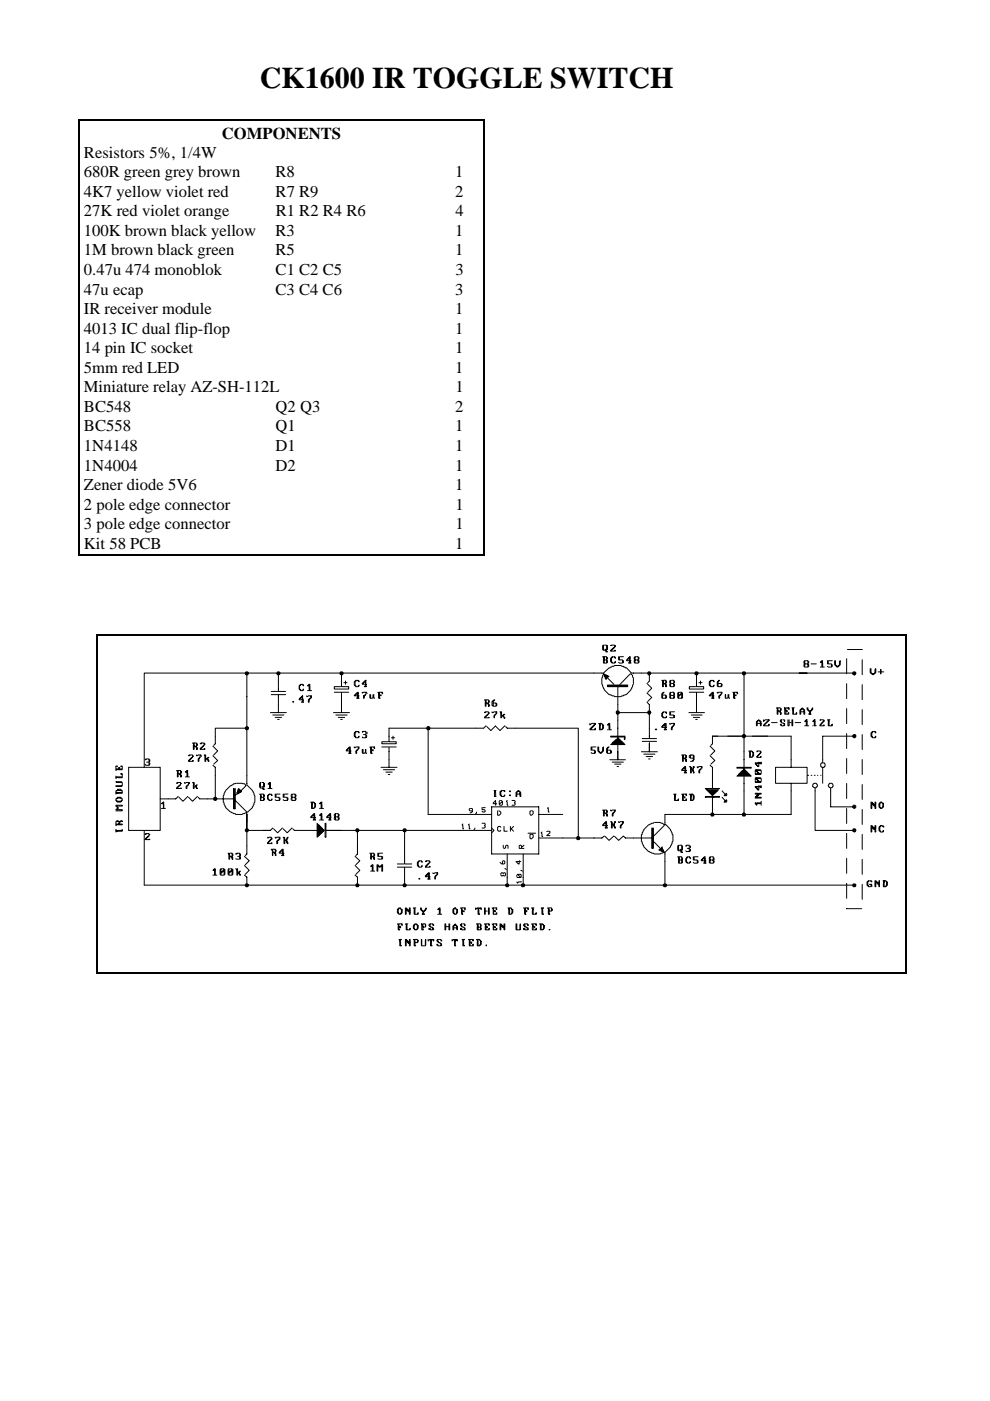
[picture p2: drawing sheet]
<svg xmlns="http://www.w3.org/2000/svg" width="210mm" height="297mm" viewBox="0 0 210 297" stroke-linecap="round" stroke-linejoin="round" font-family="sans-serif">
<g fill="#000">
<path d="M16.7 25.4h.2v.3h-.2z" fill-rule="evenodd"/>
<path d="M16.7 25.4h.2v.3h-.2z" fill-rule="evenodd"/>
<path d="M102.5 25.4h.2v.3h-.2z" fill-rule="evenodd"/>
<path d="M102.5 25.4h.2v.3h-.2z" fill-rule="evenodd"/>
<path d="M16.7 117.6h.2v.2h-.2z" fill-rule="evenodd"/>
<path d="M16.7 117.6h.2v.2h-.2z" fill-rule="evenodd"/>
<path d="M102.5 117.6h.2v.2h-.2z" fill-rule="evenodd"/>
<path d="M102.5 117.6h.2v.2h-.2z" fill-rule="evenodd"/>
<path d="M20.3 134.4h.3v.3h-.3z" fill-rule="evenodd"/>
<path d="M20.3 134.4h.3v.3h-.3z" fill-rule="evenodd"/>
<path d="M192 134.4h.3v.3h-.3z" fill-rule="evenodd"/>
<path d="M192 134.4h.3v.3h-.3z" fill-rule="evenodd"/>
<path d="M20.3 206.2h.3v.3h-.3z" fill-rule="evenodd"/>
<path d="M20.3 206.2h.3v.3h-.3z" fill-rule="evenodd"/>
<path d="M192 206.2h.3v.3h-.3z" fill-rule="evenodd"/>
<path d="M192 206.2h.3v.3h-.3z" fill-rule="evenodd"/>
</g>
<path d="M16.8 25.7v91.9M16.9 25.5h85.6M102.6 25.7v91.9M16.9 117.7h85.6M20.5 134.7v71.5M20.6 134.5h171.4M192.2 134.7v71.5M20.6 206.3h171.4" fill="none" stroke="#000" stroke-width=".25"/>
<g fill="none" stroke="#000" stroke-width=".21">
<path d="M127.8 139.2l.3 .4-.2 .1v.9h.7l.2-.2v-.3l-.2 .3M127.9 136.8l-.1 .1v.8l.1 .2h.7l-.1 .3h.3l-.2-.2M127.9 139.2l.2 .2-.2 .2 .4 .3-.2 .2v.3M128.1 136.8l-.2 .1v.8M128.1 139.2h.5v.9l-.1-.2M128.3 136.8h.3v.9h.2v-.8M128.3 137.6l.2 .1M128.8 139.4v.3M129.6 136.8l-.1 .1 .8-.1v.5l-.8 .7h1v-.1h-.2M129.8 139.2l-.3 .4v.7l.3 .3h.5l.2-.3-.2 .1M130 139.2l-.4 .4v.7l.2 .1M130.1 139.2l.4 .4-.2-.4"/>
<path d="M130.1 137.3l-.6 .6M130.5 136.9v.2M131.2 139.2v.7h.8v.7l.2-.2v-.3M131.3 139.2v.5M131.5 139.2h.7M133.5 139.2l-.6 .7v.2h.9l-.5 .5h.5l-.3-.3M133.6 139.4l-.2 .2v.3h.2v-.3M133.6 139.2l-.6 .7M134.6 139.2l-.1 .2v.3l.1 .2-.1 .2v.3l.1 .2h.7l.2-.2v-.3l-.2 .3M134.8 139.2l-.2 .2v.3l.2 .2-.2 .2v.3M135 139.2h.3v.9l-.3-.2M135.5 139.4v.3"/>
<path d="M40.8 157.5l.4 .4-.2 .1v.9h.2v-.9l.6 .7-.1 .2h.1l-.1-.2 .1-.2-.3-.3 .3-.2v-.3l-.1 .3M41 157.5l.2 .2-.2 .2M41.2 157.5h.5v.2M42.7 157.5l-.3 .2 .9-.2v.5l-.9 .9h1v-.2h-.1M43.2 158l-.8 .7M43.4 157.7v.2M45.1 158.2l1.1 1-.9 .9M52 154.3l.4-.2 .3 .1v.4a.38 .38 0 0 1-.5 .1 .38 .38 0 0 1-.2-.4zM52.2 154.3l.2-.1v.4h-.1zM52.2 142.6h.2l.1 .2-.3 .1zM52.2 142.5h.3l.2 .4a.41 .41 0 0 1-.7 0zM52.3 142.7v23.7l1.2 1.2 .4 .6v.3l.1 .2v1.4l-.5 1.1-1.2 1-2.8-2.8v2.1h.4v-1.6l-.3 .2v1.3"/>
<path d="M52.3 154.4h-6.7v3.3l-.3 .3M57.3 151.1h3.4M57.5 146.6h1.4M57.5 147.3h3.1M57.8 151.6h2.4M58.3 152.1h1.4M58.9 142.6h.3v.3h-.3zM58.9 142.5h.3l.2 .4a.41 .41 0 0 1-.7 0zM58.9 152.5h.3M59 142.7v3.9h1.6M59 147.4v3.7M62.1 148.7v.2h.1v-.2"/>
<path d="M63.8 145.1l-.4 .3v.7l.4 .3h.4l.2-.3-.2 .2M63.9 145.1l-.4 .3v.7l.3 .2M64 145.1l.4 .3-.2-.3M64.1 147.5l-.7 .7v.2h1l-.5 .5h.5l-.3-.4M64.2 147.7l-.2 .5h.2v-.2M64.2 147.5l-.7 .7M65 147.5v.2l.4-.2h.7l-.2 .2v.3l-.5 .5v.4h.1v-.4l-.1-.1 .3-.4M65.2 146.4h.2M65.5 145.1l-.3 .3h.5l-.2 .2v.8h.6M65.7 145.1l-.2 .1h.2M65.7 145.6v.7M66.1 147.7v.3"/>
<path d="M70.7 151.1h3.4M70.9 146.8h3M71.2 151.6h2.4M71.7 152.1h1.4M72.2 142.6h.4v.3h-.4zM72.2 142.5h.4l.1 .4a.41 .41 0 0 1-.6 0zM72.2 152.5h.4M72.4 142.7v2.9h1.5v.5h-3v-.5h1.3M72.4 146.9v4.2M72.9 144.7h.2M73.3 144.4v.7M73.4 144.7h.2"/>
<path d="M74.1 158.4l-.7 .6v.2h1l-.5 .5h.5l-.3-.3M74.3 158.5l-.2 .2v.3h.2v-.3M74.3 158.4l-.7 .6M75.1 158.4v.1l.4-.1h.6l-.1 .1v.4l-.5 .5v.3h.1v-.3l-.1-.2 .3-.3M75.5 155.1l-.4 .3v.7l.4 .3h.5l.1-.3-.1 .2M75.5 144.2l-.4 .4v.6l.4 .4h.5l.1-.4-.1 .2M75.6 155.1l-.3 .3v.7l.2 .2M75.6 144.2l-.3 .4v.6l.2 .2M75.8 155.1l.3 .3-.1-.3M75.8 144.2l.3 .4-.1-.4M75.8 146.8l-.7 .6 1 .1-.5 .5h.5l-.3-.3M76 146.9l-.2 .1v.4h.2v-.4"/>
<path d="M76 146.8l-.7 .6M76.1 158.5v.2M76.8 156.3l.1 .1h.6M76.8 158.9l.1 .8h.3l.4-.3v.3h.1M76.8 146.8v.1l.3-.1h.6l-.1 .1v.4l-.5 .4v.3h.1v-.3l-.1-.2 .4-.2M76.9 155.1l-.1 .1 .3-.1h.5v1.3l.1-.1v-.4M77 158.9v.7M77.1 155.7h.4M77.5 158.9v.5l.1-.5M77.5 144.2l-.7 .7v.2h.9l-.5 .5h.5l-.2-.4M77.6 144.4l-.1 .5 .1-.3M77.7 144.2l-.7 .7"/>
<path d="M77.8 146.9v.1M77.8 155.2v.4M78.4 158.4l.4 .3-.2 .2v.8h.3l-.1-.1v-.7l.3 .3v-.3M78.4 147.3v.7h.5l.4-.3v.3h.1M78.6 158.4l.2 .1-.2 .2M78.6 147.3v.7M78.8 158.4h.6l-.1 .1 .1 .2v-.2M79.1 147.3v.4l.2-.4M80.1 146.8l.3 .3-.1 .2v.7h.3h-.2v-.7l.4 .2v-.2M80.3 146.8l.1 .1-.1 .2M80.4 146.8h.7l-.1 .1 .1 .2v-.2M81 158.4h3"/>
<path d="M82.5 158.5v4.2M83 156.4h.2M83.3 156.1v.7M83.5 156.4h.2M90.7 154.2l.2 .1v.3h-.2zM90.8 154.4v18.3h13.4M102.7 148.4l.4 .3-.2 .2v.8h.2v-.8l.6 .7-.1 .1h.1l-.1-.1 .1-.2-.3-.3 .3-.2v-.4l-.1 .4M102.9 148.4l.2 .1-.2 .2M102.9 150.9l-.2 .2 .9-.2v.5l-.9 .8h1l-.1-.1M103.1 148.4h.5v.1M103.1 153.9l-.6 .5h-20v2.9h1.5v.4h-3v-.4h1.3M103.4 151.4l-.7 .7"/>
<path d="M103.7 151.1v.2M104.3 150.9v.2l1-.2-.1 .2v.3l-.5 .4v.4v-.5l.4-.3M104.7 148.4l-.4 .3v.9l.3 .1h.6l.1-.1v-.4l-.1 .4M104.7 149.1h.5v.1M104.9 148.4l-.3 .3v.9M105.1 153.9l-1 1-.9-.8M105.3 151.1v.2M106 150.9l.4 .4-.2 .1v.8h.2v-.8l-.2-.1 .2-.4h-.2M106.9 151.4l-.4 .4 .5 .5v-.2l-.1 .2M107 153.9l-1 1-.8-.8M107 151.4l-.3 .4 .2 .1M107.2 154.1l.3 .3h15.1v23.3h3.4"/>
<path d="M125.1 153.4v.3l.4-.3h.8l-1.2 1.2v.1h1.2v-.3l-.2 .2M125.3 158.4v.6h.8v.7l.2-.1v-.4M125.3 159.6l.2 .1h.5M125.5 158.4v.5M125.7 158.4h.6M126.3 153.5l-1 1.1M126.8 158.4v.8l.6 .5 .5-.5v-.8l-.1 .1v.7l-.4 .4-.5-.4v-.8M126.9 153.4l.4 .3-.2 .2v.8h.5l.3-.3v-.7l-.3 .9M127.1 153.4l.2 .1-.2 .2 .2 .2v.7M127.3 153.4h.3l.2 .3v-.2M127.9 142.7l1.2-1.1 1.2-.5h1.4l.1 .2h.4l.1 .1 .6 .2 .9 1.1h47.4M128.1 143.2l.4 .7 .5-.3-.5-.6h-.4l2 2.1"/>
<path d="M128.8 154.7h.2M129 158.4l-.4 .3v.9l.2 .1h.7l.1-.1v-.4l-.1 .4M129 159h.5v.2M129.1 143.4l-.3-.2-.3 .4 .1 .3-.1 .2M129.1 153.4l-.3 .3h.5l-.2 .2v.8h.5M129.1 158.4l-.3 .3v.9M129.3 153.4l-.2 .1h.2M129.3 153.9v.7M129.5 156.1h1l.2 .2h-1.2M130.5 157.3h.3l-.1-.2h.1l.4 .3h-1.1l.7-.6 .7 .6-.8-.6-.9 .7h2l-1-.9h.2l1.2 1.1h-2.6M130.7 150.7l.5 .1a.38 .38 0 0 1 0 .5 .38 .38 0 0 1-.5 0zM130.8 150.9l.4 .1-.2 .3-.2-.1z"/>
<path d="M131 147.7v8.2M131 158v3.1M131 156.3h1.2M131 151.1h6.7M131.2 140.4l.1 .2h.5M132.3 156.8h.2l-.2-.2h.2l-.2-.2 .2-.1v.1l-.2-.1 .2-.2h-1.8l1.8 1.8h-3M133.1 145.6h-1.9l-.2 .2v1.7M133.1 145.2h-1.6l-.2 .2h1.8M134.3 145.1l-.5 1.2-1 1-1.1 .4h-1.4l-1.2-.4-1-1-.5-1.2v-1.4l.2-.1v-.4l.3-.3-.3-.2h-97.2v20M134.3 144.9v-1.2l-.2-.1v-.4l-.5-.3-2.6 2.7h-2.2v-.4h2.4l-.2 .2h-2M136 159.4h3.4M136.2 156.6h1.3"/>
<path d="M136.2 157.2h3M136.5 159.9h2.4M137.2 148.9l.5 .5v7.2h1.5M137.2 146.9l1 1-.9 .8M137.2 144.9l1 1-.9 .9M137.4 150.7h.5v.2l.1 .2-.2 .3a.4 .4 0 0 1-.4-.2 .4 .4 0 0 1 0-.5zM137.4 142.5h.5v.2a.34 .34 0 0 1-.1 .3 .34 .34 0 0 1-.4 0zM137.5 150.9l.4 .2-.3 .2zM137.5 142.6h.3l.1 .2-.4 .1zM137.7 142.7v1.7l-.4 .3M137.7 157.4v2M139 154.6v.1h.2v-.1"/>
<path d="M140.3 144.2l.3 .4-.1 .1v.9h.1v-.9l.7 .7-.1 .2h.1l-.1-.2 .1-.2-.3-.3 .3-.2v-.3l-.1 .3M140.5 144.2l.2 .2-.2 .2M140.6 150.9l-.3 .4v.5l.3 .4 .7-.1v-.3l-.1 .3M140.6 144.2h.6v.2M140.6 146.8l-.3 .3v.9h.9h.1v-.5l-.1 .5M140.6 147.4h.6v.1M140.8 150.9l-.3 .4v.5l.2 .3M140.8 146.8l-.3 .3v.9M141 150.9l.3 .4-.1-.4M141 153.4l-.7 .7v.1h1l-.5 .5h.5l-.3-.3M141.2 153.5l-.2 .2v.4h.2v-.4M141.2 153.4l-.7 .7"/>
<path d="M142 150.9v.7h.8v.6l.2-.1v-.4M142 152.1l.7 .1M142 153.4v.1l.3-.1h.7l-.2 .1v.4l-.5 .5v.3h.2v-.3l-.2-.2 .4-.3M142.2 144.2l-.2 .2v.3l.2 .2-.2 .2v.3l.2 .2h.6l.2-.2v-.3l-.2 .3M142.2 146.8l-.2 .1v.4l.2 .1-.2 .1v.5h.8h.2v-.5l-.2 .5M142.2 150.9v.5M142.3 144.2l-.1 .2v.3l.1 .2-.1 .2v.3M142.3 146.8l-.1 .1v.4l.1 .1-.1 .1v.5M142.3 150.9h.7M142.5 144.2h.3v.9l-.3-.2M142.5 146.8h.3v.7l-.3-.1M143 144.4v.3"/>
<path d="M143 146.9v.4M143 153.5v.2M143.9 146.8l-.2 .1v1.1h1v-1.1l-.8 .8v.3M144 146.8l-.1 .1v.6l.6-.6v-.1h-.3M144.5 147.3v.7M146.1 151.1h3.3M146.1 146.8h3.1M146.6 151.6h2.3M147 152.1h1.4M147.5 142.6h.3v.3h-.3zM147.5 142.5h.3l.2 .1v.3l-.2 .2-.2-.1a.31 .31 0 0 1-.3-.2 .31 .31 0 0 1 .2-.3zM147.5 152.5h.3"/>
<path d="M147.7 142.7v2.9h1.5v.5h-3.1v-.5h1.4M147.7 146.9v4.2M148.2 144.7h.2M148.5 144.4v.7M148.7 144.7h.2M150.6 158.2l1 1-.9 .9M150.7 144.2l-.3 .4v.6l.3 .4h.5l.2-.4-.2 .2M150.7 158l.4-.3v-1.6h16.6v6.6M150.9 144.2l-.3 .4v.6l.1 .2M151.1 144.2l.3 .4-.2-.4M151.1 146.8l-.7 .6 1 .1-.5 .5h.5l-.3-.3M151.2 146.9l-.1 .1v.4h.1v-.4"/>
<path d="M151.2 146.8l-.6 .6M152.1 146.8v.1l.3-.1h.7l-.2 .1v.4l-.5 .4v.3h.2v-.3l-.2-.2 .4-.2M152.4 144.2l-.3 .4v.8l.1 .2h.7l.2-.2v-.3l-.2 .3M152.4 144.9h.5v.2M152.6 144.2l-.4 .4v.8M153.1 146.9v.1M153.8 147.3l.1 .7h.3l.3-.3v.3h.2M153.9 147.3v.7M154.4 147.3v.4l.1-.4M155.4 146.8l.3 .3-.2 .2v.7h.4h-.2v-.7l.4 .2v-.2M155.5 146.8l.2 .1-.2 .2M155.7 146.8h.7l-.2 .1 .2 .2v-.2"/>
<path d="M157.4 155.9l.4-.2 .3 .5-.3 .2h-.2l-.2-.1zM157.5 142.5h.4a.37 .37 0 0 1 .1 .5 .37 .37 0 0 1-.6 0 .37 .37 0 0 1 .1-.5zM157.6 156l.2-.1 .1 .2-.2 .2zM157.6 142.6h.2l.1 .2-.3 .1zM157.7 142.7v19.8M158.8 159.2l.3 .4-.2 .1v.9h.5l.4-.4v-.6l-.4 .8M158.9 159.2l.2 .2-.2 .2 .2 .1v.7M159.1 159.2h.3l.2 .4v-.2M160.5 159.2v.2l.2-.2h.5v.5l-.7 .9h.9v-.2h-.2M160.9 152.6l-.5 .4v.9h.1v-.9l.4-.3 .5 .6-.2 .1v.5h.2v-.5h-.7M161.1 152.7l.3 .3M161.1 159.7l-.6 .7"/>
<path d="M161.4 159.4v.2M161.9 152.6v.4l.3-.4h.9l-1.2 1.1v.2h1.2v-.4l-.2 .2M163.1 152.7l-1 1M163.6 153.2h1.2M164.6 150.1l.3 .3-.1 .2v.8h.1v-.8l.7 .7-.1 .1h.1l-.1-.1 .1-.2-.3-.4 .3-.1v-.4l-.1 .4M164.8 150.1l.1 .1-.1 .2M164.9 150.1h.6v.1M165.6 152.6l-.1 .1v.3l.3 .3h.3l.3 .4-.1 .2v-.2l-.2 .2h-.5v-.4l-.1 .2v-.2M165.7 152.6v.4M166 152.6h.3v.4l.1-.3M166.3 150.1l.3 .3-.2 .2v.8h.8v-.3l-.1 .2M166.3 153.4l.1 .1"/>
<path d="M166.4 150.1l.2 .1-.2 .2 .5 .5v-.3M166.6 150.1h.7l-.2 .1 .2 .2v-.2M166.6 150.7v.6M167.1 152.6v1.3h.2v-1.3M167.4 153.2h.3M167.9 150.1l.3 .3-.1 .2v.8h.8v-.3l-.1 .2M167.9 152.6v1.3h.2v-1.3M168.1 150.1l.1 .1-.1 .2 .1 .2v.7M168.2 150.1h.2M168.6 153.2h1.2M170.1 150.1l-.5 .5v.8h.2v-.8l.3-.4 .5 .5-.2 .2v.5h.2v-.5l-.2-.2-.1 .2h-.4M170.3 150.2l.3 .4"/>
<path d="M170.6 140.1l-.2 .2v.3l.2 .2-.2 .1v.4l.2 .1h.7l.2-.1v-.4l-.2 .4M170.6 153.9h.2M170.8 140.1l-.2 .2v.3l.2 .2-.2 .1v.4M171 140.1h.3v.8l-.3-.1M171 152.6l-.4 .4h.5h-.1v.9h.5M171.1 150.1v.3l.7 .7-.3 .3h.5l-.4-.3 .7-.7v-.3l-.5 .6-.5-.3v-.3M171.1 152.6l-.1 .1h.1M171.1 153v.7M171.5 140.3v.3M172 140.8h1.1M172.3 153.9h.1M172.6 152.6l-.3 .4h.5h-.2v.9h.5"/>
<path d="M172.8 152.6l-.2 .1h.2M172.8 153v.7M173.9 152.6l-.1 .1 .8-.1v.4l-.8 .9h1v-.2h-.2M173.9 141.4h.2M174.3 140.1l-.4 .3h.5l-.1 .2v.8h.5M174.4 140.1l-.1 .2h.1M174.4 140.6v.7M174.4 153l-.6 .7M174.8 152.7v.3M175.4 140.1v.7h.9v.6l.2-.1v-.4M175.4 141.3l.2 .1h.5M175.4 152.6l.4 .4h-.2v.9h.9v-.4l-.2 .2"/>
<path d="M175.6 152.6l.2 .1-.2 .3h.2v.7M175.6 140.1v.5M175.8 140.1h.7M175.8 152.6h.2M177 140.1v.8l.6 .5 .6-.5v-.8l-.2 .2v.6l-.4 .4-.5-.4v-.8M180.9 155.8l.4-.1 .2 .2v.4l-.5 .1-.2-.2zM180.9 142.5h.4l.2 .1v.3l-.3 .2-.2-.1a.31 .31 0 0 1-.3-.2 .31 .31 0 0 1 .2-.3zM181 142.6h.3v.3h-.3zM181 155.9h.3l-.1 .4-.2-.1zM181.1 156.1h-6.7v5.5M184.5 141.8v.8l.7 .4 .5-.4v-.8l-.2 .1v.7l-.3 .3-.5-.3v-.8M185 155.1l-.3 .3v.7l.3 .3h.5l.2-.3-.2 .2"/>
<path d="M185.2 155.1l-.4 .3v.7l.2 .2M185.3 155.1l.4 .3-.2-.3M186.2 142.5h.3M186.7 141.9v1l.1-1M187 142.5h.4M24.6 176.2v-.3l.3 .3 .2-.1h.7l.1-.2v.3h-.8l-.2-.1-.3 .3M24.6 174.9l.1-.2 .2 .2M24.6 170.9l.5 .5-.2 .2M24.6 169.5l.3 .4h.7l.2-.2M24.6 166.6h1.2M24.6 164.5v.2M24.7 174.2h-.1v.5"/>
<path d="M24.7 169.2h.2l-.3 .2M24.7 167.6h.2l-.3 .1v.3M24.7 162.4h.2h-.3v.6M24.9 170.9h.7M25.1 174.2l-.4-.2h.4l.1 .4 .4-.4 .2 .2 .1-.2v.2l-.1-.2-.7 .7h.8v.2h-.8l-.2-.2-.3 .3M25.1 162.8h.3l-.5 .4-.2-.2-.1 .2M25.2 163h.6M25.8 169.4l-.9-.4h.7l.3 .4v.3l-.3 .4h-.7l-.3-.4M25.8 167.7l-.7-.1-.2-.3h.7l.3 .4v.5h-.8l-.2-.2-.3 .4M25.8 168h-.7l-.2 .2-.2-.2-.1 .2M25.8 165.9h-1.1l-.1-.2h1.2l.1 .2v.7l-.1 .2h-1.2M25.8 164.2l-.2-.2h.3v.9h-.8l-.2-.2-.3 .4"/>
<path d="M25.8 164.7h-.7l-.2 .2-.2-.2-.1 .2M25.8 162.5l-.2-.1h.3v.8h-.8l-.2-.2-.3 .4M25.9 170.9h-.1l.1-.2h-1.3l.5 .5-.5 .5h1.3v.2h-1.3M27.3 162.7h6.7v13.4h-6.7zM30.6 176.1v11.6h150.6M30.7 162l.2 .3h.5M30.9 176.7l-.2 .2 .9-.2v.5l-.9 .8h1.1l-.2-.1M30.9 160.9l-.2 .2 .9-.2v1.4l.2-.5M31.1 161.6h.3M31.4 177.2l-.7 .7M31.8 161.1v.3M31.8 176.9v.1"/>
<path d="M34.2 171.4h.3M34.6 170.1l-.4 .3h.5l-.1 1h.5M34.7 170.1v.1M34.7 170.6v.6M37.4 163.4l.4 .3-.2 .2v.8h.2v-.8l.7 .6-.2 .2h.2l-.2-.2 .2-.1-.4-.4 .4-.1v-.4l-.2 .4M37.6 163.4l.2 .1-.2 .2M37.6 165.9l-.2 .2 .9-.2v.5l-.9 .8h1.1l-.2-.1M37.8 163.4h.5v.1M37.8 168.9l-.5 .5h-3.3M38.1 166.4l-.7 .7M38.5 166.1v.1M39.1 165.9v.2l.4-.2h.6l-.1 .2v.3l-.5 .4v.4h.1v-.4h-.1l.3-.4"/>
<path d="M39.3 164.7h.2M39.6 163.4l-.3 .3h.5l-.2 .2v.8h.5M39.8 168.9l-1 1-.9-.9M39.8 163.4l-.2 .1h.2M39.8 163.9v.6M40.1 160.1l-.1 .1 .8-.1v.5l-.8 .8h1v-.2h-.2M40.1 166.1v.1M40.7 160.6l-.7 .6M40.8 165.9l.4 .3-.2 .2v.8h.2v-.8l-.2-.2 .2-.3h-.2M41 160.2v.2M41.7 160.1v.1l.3-.1h.6l-.2 .1v.4l-.4 .5v.3h.2v-.3l-.2-.2 .3-.3M41.7 166.4l-.4 .4 .5 .3-.1 .1"/>
<path d="M41.8 168.9l-1 1-.8-.9M41.8 166.4l-.3 .4h.2M42 169l.3 .4h5M42.7 160.2v.2M43.3 160.1l.3 .3-.2 .2v.8h.2v-.8l-.2-.2 .2-.3h-.2M44.1 160.6l-.3 .3 .5 .5v-.2l-.2 .2M44.3 160.6l-.3 .3 .2 .2M45.1 160.2l1.1 1-.9 .8M45.1 162.3l.5 .4v6.7M45.5 169.3l.2-.1 .1 .3h-.2zM49.5 167.2v2l-.1 .2h-1.9M49.6 167.2v2.2l.3 .1-.3 .4"/>
<path d="M49.9 167.2v2.2M50 166.1l-1.1 .5-1.2 1.3-.4 .8v1.4l.6 1.1 1 1 .6 .3h.4l.1 .2h1.3l.7-.4h.3v2.1M50.1 166.1l1.7 .1 .4 .4-1.8 1.8v-.7l.2 .5 .6-.5-.2 .3M50.2 168v.4l-.2 .1M50.6 167.2l-.1 .1v.4l.1 .2 .4-.3-.2-.3-.2 .4 .2-.1-.2-.3M52.1 175.8l.4-.1 .2 .4a.41 .41 0 0 1-.7 0zM52.2 176l.2-.1v.3l-.2-.1zM55 168.4l.4 .3-.2 .2v.8h.7l.2-.2v-.3l-.2 .3M55.2 165.9l-.2 .2v.7l.2 .3h.7l-.2 .2h.4l-.2-.1M55.2 168.4v.3l.4 .3-.3 .2v.3M55.3 165.9l-.1 .9M55.4 168.4h.5v.8l-.2-.2"/>
<path d="M55.6 165.9h.3v.9h.2v-.7M55.6 166.8h.1M55.7 176.1h1.6M56.1 168.5v.4M56.8 177.5l-.1 .2 .8-.2v.5l-.8 .9h1v-.2h-.2M56.8 167.2h.3M57.1 168.4l-.4 .3v.7l.4 .3h.4l.2-.3-.2 .1M57.2 165.9l-.4 .3h.5l-.1 .2v.8h.5M57.2 168.4l-.4 .3v.7l.3 .1M57.3 165.9l-.1 .2h.1M57.3 168.4l.4 .3-.2-.3M57.3 176.1h-5v-3.4v8.4l-.3 .3"/>
<path d="M57.3 166.4v.7M57.3 178l-.6 .7M57.7 177.7v.2M57.8 175.6l-.5 .5M58.3 168.4v.6h.9v.7l.2-.2v-.3M58.3 169.5l.2 .2h.5M58.3 177.5v.2l.4-.2h.7l-.2 .2v.3l-.5 .5v.4h.2v-.4l-.2-.1 .3-.4M58.5 168.4v.5M58.7 168.4h.7M59.4 177.7v.2M59.9 175.6l-1 1-.9-.9M60 168.4v.6h.9v.7l.2-.2v-.3"/>
<path d="M60 169.5l.2 .2h.5M60 177.5l.4 .3-.2 .2v.9h.2v-.9l.7 .7-.2 .2h.2l-.4-.4 .2-.1-.2-.2 .2-.2v-.5l.2 .2v-.2M60.2 177.5l.2 .2-.2 .1M60.2 168.4v.5M60.4 168.4h.7M60.7 177.8v.2M61.9 168.4l-.2 .1v.4l.2 .1-.2 .2v.3l.2 .2h.7l.2-.2v-.3l-.2 .3M61.9 175.6l-1 1-.9-.9M62.1 168.4l-.2 .1v.4l.2 .1-.2 .2v.3M62.1 175.7l.3 .4h4.7M62.2 168.4h.4v.8l-.4-.2M62.8 168.5v.4"/>
<path d="M65.9 170.1l.3 .3-.1 .2v.8h.5l.3-.3v-.7l-.3 .8M66.1 170.1l.1 .1-.1 .2 .1 .2v.6M66.2 170.1h.4l.1 .3v-.2M66.6 172.5l-.7 .7v.2h1l-.5 .5h.5l-.3-.4M66.7 172.7l-.1 .1v.4h.1v-.4M66.7 172.5l-.6 .7M67.2 174.5v3l1.9-1.8v1.8l-.2-.2v.2M67.4 174.7v2.5l1.2-1.1v-.2l-1 1v-2l.8 .8-.7 .9 .7-.7-.7-.7v1l.4-.3v-.2l-.2 .2v-.3M67.7 171.4h.2M67.7 173.9h.2M68.1 170.1l-.4 .3h.6l-.2 .2v.8h.5M68.1 172.5l-.4 .3h.6l-.2 .2v.9h.5"/>
<path d="M68.3 170.1l-.2 .1h.2M68.3 172.5l-.2 .2h.2M68.3 170.6v.6M68.3 173v.7M68.9 174.5v1.2l.2-.1v-1.1M68.9 176.1v1.1M69.1 176.1h35.1M69.9 172.5l-.6 .7v.2h.9l-.5 .5h.5l-.3-.4M70.1 172.7l-.2 .1v.4h.2v-.4M70.1 172.5l-.7 .7M71.1 172.5l-.2 .2v.3l.2 .2-.2 .2v.3l.2 .2h.6l.2-.2v-.3l-.2 .3M71.2 172.5l-.1 1.2"/>
<path d="M71.4 172.5h.3v.9l-.3-.2M71.9 172.7v.3M75.5 175.7h.5a.4 .4 0 0 1 0 .4 .4 .4 0 0 1-.3 .3 .42 .42 0 0 1-.2-.7zM75.6 175.9l.4 .1-.1 .2-.3-.1zM75.8 176.1v5l-.3 .3M80.8 162.7h3.4M81.3 163.2h2.4M81.8 163.7h1.4M82.3 164.2h.3M85.5 175.8l.5-.1 .1 .2v.2l-.2 .3-.2-.1a.28 .28 0 0 1-.3-.2 .28 .28 0 0 1 .1-.3zM85.6 176l.4-.1v.2h-.4zM85.8 176.1v7.1h1.5"/>
<path d="M98.1 174.7l-.1 .2 .1 .1v.7h.2M99.5 174.7l-.2 .2 .2 .1v.7h.2M99.7 171.4l-.2 .1 .2 .4h.5v.2l-.5 .2M99.8 171.4l.4 .1v.2M100.7 175.6l-.2 .3M101 172.2v.2l-.1 .1M102.2 171.2v.5h.5l.2 .2-.2 .3h-.3l-.2-.2M102.2 174.5h.5l.2 .2-.2 .3 .2 .4-.2 .2h-.5M102.4 171.2h.5M104.2 175.6l.5 .5-.5 .5M104.2 171.1h10v10h-10zM104.7 167.6l.4 .3-.3 .1v.9h.4l-.1-.9-.3-.1 .4-.3h-.4"/>
<path d="M105.1 169.7l-.5 .5v.2h.7l-.2 .3M105.1 169.9v.3M105.5 171.9v.9h.3l.4-.3v-.3l-.4-.3M105.8 175.2l-.3 .2v.7l.3 .1 .4-.1M105.8 175.2l.4 .2M106 169.7l-.2 .2v.7l.2 .1h.4l.1-.1v-.7l-.5 .5M106.2 169.7h.2M106.4 167.6l-.4 .3v.6l.4 .4h.5l.1-.4-.1 .2M106.5 167.6l-.3 .3v.6l.2 .2M106.7 179.7l.3 .2 .2-.2v-.3l.3-.2 .2 .2v.5M106.7 167.6l.3 .3-.1-.3M106.7 179.2v.3"/>
<path d="M106.9 175.2v1h.6M107.5 169.7l-.1 .2 .1 .2v.6h.2M108 167.7v.2h.2v-.2M108 168.5v.2h.2v-.2M108.2 175.2v1M108.6 169.7h.5l.1 .2-.1 .3 .1 .4-.1 .1h-.5M108.9 175.2l-.5 .5 .5 .5M109.9 167.6l-.5 .4v.9h.2v-.9l.3-.3 .5 .5-.1 .2v.5h.1v-.5l-.1-.2-.2 .2h-.4M110.1 179.9h1M110.1 167.7l.3 .3M110.6 179.5v.2M111.1 179.2l-.3 .3-.5-.3-.2 .2v.3"/>
<path d="M111.9 176.7h1.7M112.5 171.9l-.1 .1v.7l.1 .1 .5-.3v-.5l-.3-.1M112.5 176.9l-.1 .1v.7l.1 .1 .5-.3v-.5l-.3-.1M114.2 172.7h5.1M114.2 177.7h8.4M114.9 176.4l-.2 .2 .2 .1v.6h.2M116.1 176.2l-.2 .1M116.3 171.2l-.2 .1 .2 .2v.7h.1M116.3 176.2l.3 .1v.3l-.7 .6h.7M122.4 177.4h.1a.32 .32 0 0 1 .4 .2 .32 .32 0 0 1-.1 .4h-.4zM122.4 177.6l.2-.1 .2 .3h-.3zM127.8 171.7l.3 .4-.2 .1v.8h.2v-.8l.7 .6-.2 .2h.2l-.2-.2 .2-.1-.3-.3h.1l.2-.5-.2 .3"/>
<path d="M127.9 171.7l.2 .2-.2 .2M128.1 171.7h.5v.2M128.1 177.2l-.5 .5h-1.7M128.5 174.2l-.7 .7v.1h1l-.5 .6h.5l-.3-.4M128.6 174.4l-.1 .1v.4h.1v-.4M128.6 174.2l-.7 .7M129.3 161.1h3.3M129.5 171.7v.2l.3-.2h.7l-.2 .5-.5 .5v.3h.2v-.3l-.2-.2 .3-.3M129.5 174.2l.3 .3-.2 .2v.9h.2v-.9l.7 .7-.2 .2h.2l-.4-.4 .2-.2-.2-.1 .2-.2v-.5l.2 .2v-.2M129.6 174.2l.2 .2-.2 .1M129.8 161.6h2.4M130.1 177.2l-1 1-.8-.9"/>
<path d="M130.1 174.5v.2M130.3 162h1.4M130.5 171.9v.1M130.8 162.5h.4M131.2 174.2v.2l.3-.2h.7l-.2 .2v.3l-.5 .5v.4h.2v-.4l-.2-.2 .3-.3M132.2 177.2l-1 1-.9-.9M132.2 174.4v.1M132.3 177.3l.3 .4h3.4M137 160.4h1.4M137.5 160.9h.4M138.2 175.6v1.9l-.2 .2h-1.8M138.4 175.6v1.7l.1-.1v-1.6"/>
<path d="M138.7 174.4l-1.2 .5-1 1-.3 .7v.3l-.2 .1v1.4l.5 1.1 1 1.1 .7 .3h.3l.2 .2h1.3l.5-.2 .3-.3 .2 .3v6.8M138.7 178.5l1.9 2.1v-.4l-.4-.5v.2l-.4 .3 .7 .4M138.9 174.4h1.1l.5 .1 .3 .5-2.6 2.7v2.2h.3v-2.4l-.1 .2v2M140.4 179.5l.1 .4-.3 .3-.4-.2-.1 .2M142.8 168.4l.4 .3-.2 .2v.8h.9v-.3l-.2 .1M143 168.4l.2 .1-.2 .2 .2 .2v.6M143.2 168.4h.2M143.9 179.2l-.2 .2v.8l.2 .2h.6l-.1 .3h.3l-.2-.1M144 179.2l-.1 .2v.8M144.2 179.2h.3v1h.2v-.8M144.5 168.4l.4 .3-.2 .2v.8h.9v-.3l-.2 .1M144.5 160.1l.4 .3-.2 .2v.8h.2v-.8l.7 .6-.2 .2h.2l-.2-.2 .2-.1-.4-.4 .4-.1v-.4l-.2 .4"/>
<path d="M144.7 168.4l.2 .1-.2 .2 .5 .5v-.3M144.7 160.1l.2 .1-.2 .2M144.9 168.4h.7l-.2 .1 .2 .2v-.2M144.9 160.1h.5v.1M144.9 169v.5M145.2 162.5l-.7 .7v.2h1.1l-.6 .5h.6l-.4-.4M145.4 162.7l-.2 .2v.3h.2v-.3M145.4 162.5l-.7 .7M145.6 179.2l-.2 .2 .7-.2v1.4l.3-.2v-.4M145.7 179.9h.4M146.1 168.4l.5 .3-.2 .2v.8h.5l.3-.3v-.7l-.2 .2-.1 .6M146.1 162.5l.5 .4-.2 .1v.9h.2v-.9l.6 .7-.2 .2h.2l-.3-.4 .1-1 .2 .3v-.3"/>
<path d="M146.4 168.4l.2 .1-.2 .2 .2 .2v.6M146.4 160.1l-.3 .1v.4l.3 .1h.8l-.3 .7v-.2l-.5 .2M146.4 162.5l.2 .3-.2 .1M146.4 179.4v.3M146.6 168.4h.3l.1 .3v-.2M146.6 160.1l-.2 .1v.4M146.7 160.1h.3v.5h.2v-.4M146.9 162.9v.1M147.2 160.9v.2M147.8 162.5v.3l.4-.3h.7l-.2 .5-.5 .5v.4h.2v-.4l-.2-.1 .3-.4M148.9 162.7v.2M149.9 168.9h1.2"/>
<path d="M150.6 160.2l1 1-.9 .8M150.6 162.3l.5 .4v4.3M150.8 172.4h.1a.34 .34 0 0 1 .4 .2 .34 .34 0 0 1-.1 .4h-.4zM150.9 172.6h.2l.1 .2h-.3zM151.1 169.2v3.5M152.4 167.3h-2.5l1.2 1.2h.1l-1-.9h2l-.8 .8-.8-.7 .6 .7 .7-.7h-1l.3 .3h.2l-.2-.1h.4M152.6 167.2h-3.1l1.9 1.8h-1.9l.2-.1h-.2M152.6 168.9h-1.2l.2 .1h1M153.1 167.7l.9 1h-.5l.5-.5M153.1 169l.9 1.1h-.5l.5-.6M154.1 168.4v.1M154.1 169.7v.2"/>
<path d="M156.2 162.7h1l.2 .2h-1.2M157.2 163.9h.4l-.2-.2h.2l.3 .3h-1l.7-.6 .7 .6-.9-.6-.8 .8h2l-1-1h.1l1.2 1.2h-2.5M157.5 172.4h.1a.34 .34 0 0 1 .4 .2 .34 .34 0 0 1-.1 .4h-.4zM157.7 172.6l.2 .2h-.2zM157.7 164.7v8M157.7 162.9h1.2M159.3 162.9h-.2l.2-.2h-1.9l1.9 1.8h-3.1M160.1 170.2l.1 .2v-.2M160.1 168.2h.6l-.2 .2h-.4M160.1 166.8l.6 .7h.2v-.9l.5 .4v-.4l-.3 .2M160.1 165.7l.1 .2h1l.2-.2v-.6l-.2-.2h-1l.9 .8h.1M160.1 165.4l.1-.3 .7 .6h-.7l-.1-.1"/>
<path d="M160.1 164l.1 .2h1l.2-.2v-.6l-.2-.2h-1l.9 .8h.1M160.1 163.7l.1-.3 .7 .6h-.7l-.1-.1M160.1 161.9l.6 .6h.2v-.9l.5 .4v-.4l-.3 .3M160.1 166.8l.6 .5M160.1 161.8l.6 .6M160.2 166.8h.5h-.2M160.2 161.8h.5h-.2M160.5 170.2h.7M160.5 165.1h.7M160.5 163.4h.7M160.9 168.5l-.4 .4 .6-.7h.3v.2h-.3l-.2-.2-.8 .8h1.3v.2h-1.3M161.4 169.9v.5h-.9v-.2v.5l-.4-.3"/>
<path d="M161.4 170.6v.1M167.7 166.1v6.6h-26.7v2.2h.2l1 1 .3 .7v.3l.2 .1v1.4l-.2 .1v.4l-.3 .6-1.2 1.2M171.1 164.2v-1.5h-6.7v3.4h6.7v-1.7h.4M172 164.4h.1M172.6 164.4h.2M172.8 167.2v8.9h8.3M173.3 164.4h.1M174 164.4h.1M174.2 161.8h.6l.1 .2v.6l-.6 .1a.55 .55 0 0 1-.1-.9zM174.4 162.7v3.4M175.8 166.2l.6-.1 .2 .3v.4l-.2 .2-.6-.1a.51 .51 0 0 1 0-.7zM176.1 167.2v3.9h5"/>
<path d="M180.9 175.8l.4-.1 .2 .2v.2l-.3 .3-.2-.1a.28 .28 0 0 1-.2-.2 .28 .28 0 0 1 .1-.3zM180.9 170.7h.4l.2 .2v.3l-.3 .2-.2-.1a.31 .31 0 0 1-.3-.2 .31 .31 0 0 1 .2-.4zM181 175.9h.3l-.1 .3-.2-.1zM181 170.9h.3l-.1 .3h-.2zM184.7 175v1.4h.1v-1.4l.9 .9-.2 .2v.3h.2v-.3l-.7-.7 .3 .5M184.7 170.1v1.3h.1v-1.3l.9 .8-.2 .2v.3h.2v-.3l-.7-.7 .3 .5M185.5 175v.6l.2 .1v-.7M185.5 170.1v.5l.2 .1v-.6M186.7 175l-.3 .4v.7l.3 .3h.5l.1-.3-.1 .1M186.7 170.1l-.3 .3v.7l.3 .3h.3l.3-.3v-.7l-.1 .7-.2 .1M186.9 175l-.4 .4v.7l.2 .1M186.9 170.1l-.4 .3v.7l.2 .1"/>
<path d="M187 175l.4 .4-.2-.4M187 170.1l.2 .3v-.2M45.1 185.5h.2M45.5 184.2l-.4 .3h.5l-.1 .2v.8h.5M45.6 184.2l-.1 .2h.1M45.6 184.7v.7M46.8 184.2l-.1 .2v1l.1 .1h.7l.2-.1v-1l-.9 .8v.2M47 184.2l-.2 .2v.6l.7-.6v-.2h-.3M47.5 184.7v.7M48.4 180.9l.3 .3-.2 .2v.8h.2v-.8l.7 .7-.2 .1h.2l-.2-.1 .2-.3-.4-.2 .4-.2v-.3l-.2 .3M48.5 180.9v.3M48.5 184.2l-.1 .2v1l.1 .1h.7l.2-.1v-1l-.9 .8v.2"/>
<path d="M48.6 184.2l-.1 .8 .7-.6v-.2h-.3M48.7 180.9h.5v.2M49.2 184.7v.7M50 182.1l.6 .1M50 184.2l.4 .3-.2 .2v.8h.2v-.8l-.2-.2 .2-.3h-.2M50.2 180.9l-.2 .2 .8-.2v1.3l.2-.1v-.4M50.4 181.6h.2M50.8 184.7l-.3 .3 .5 .5v-.1l-.2 .1M51 184.7l-.4 .3 .2 .2M51 181.1v.3M51.8 183.5l1 1-.8 .9M51.8 181.6l1 .9-.8 .8"/>
<path d="M51.8 185.5l.5 .5v1.7M52.2 187.6l.1-.1 .2 .2-.2 .1zM52.2 187.4h.3l.2 .2-.2 .4-.4-.1-.1-.2zM57.5 180l.3 .4v1v-.8l.7 .6-.2 .2h.2l-.2-.2 .2-.1-.3-.4 .3-.1v-.4l-.2 .4M57.7 180l.1 .2-.1 .2M57.8 180h.5v.2M59.9 180l-.7 .7v.2h1l-.5 .5h.5l-.3-.3M60 180.2l-.1 .2v.3h.1v-.3M60 180l-.6 .7M75.3 183.5l1 1-.8 .9M75.3 181.6l1 .9-.8 .8M75.3 185.5l.5 .5v1.7"/>
<path d="M75.5 187.4h.5l.1 .3-.1 .3h-.5zM75.6 187.6h.3l.1 .1-.4 .1zM78.4 180.9l.4 .3-.2 .2v.8h.2v-.8l.6 .7-.1 .1h.1l-.1-.1 .1-.3-.3-.2 .3-.2v-.3l-.1 .3M78.6 180.9l.2 .2-.2 .1M78.6 184.7h.2M78.8 180.9h.5v.2M78.9 183.3l-.3 .4h.5l-.2 .2v.8h.5M79.1 183.3l-.2 .2h.2M79.1 183.9v.6M79.9 183.3v1.4h.2v-1.4l.5 .6 .5-.6v1.4l-.1-.2v.2M80.1 180.9v.7h.9v.6l.1-.1v-.4M80.1 182.1l.7 .1"/>
<path d="M80.3 180.9v.5M80.4 180.9h.7M81 183.3l-.6 .6-.1-.2M81 183.7v.7M84.3 195.9l.3 .3-.2 .2v.7h.4h-.2v-.7l.3 .3v-.3M84.3 183.2h1.3M84.3 183.9h3M84.4 195.9l.2 .1-.2 .2M84.6 199.2l.3 .3-.1 .2v.8h.3l-.2-.1v-.7l-.1-.2 .3-.3h-.3M84.6 195.9h.7l-.2 .1 .2 .2v-.2M84.6 192.5l-.3 .3v.7l.3 .3h.3l.4-.3v-.7l-.4 .9M84.8 192.5l-.4 .3v.7l.2 .2"/>
<path d="M84.9 192.5v.2h.2M85.6 187.6h.4v.2h-.3zM85.6 187.4h.4l.1 .2-.1 .4-.5-.1-.1-.2zM85.8 184v3.7M86 199.2v1.3h.1v-1.3l.9 .8-.2 .2v.3h.2v-.3l-.7-.7 .3 .5M86 195.9l.3 .3-.2 .2v.7h.9v-.3l-.2 .3M86 192.5v1.3h.1v-1.3l.9 .8-.2 .2v.3h.2v-.3l-.7-.7 .3 .5M86.1 195.9l.2 .1-.2 .2 .2 .2v.7M86.3 195.9h.2M86.8 199.2v.5l.2 .2v-.7M86.8 192.5v.5l.2 .2v-.7M87.6 199.2l.4 .3-.2 .2v.8h.4l-.2-.1v-.7l.2 .2h.3l.2-.2v-.4l-.2 .4"/>
<path d="M87.6 192.5l.4 .3-.2 .2v.8h.9v-.3l-.2 .2M87.8 199.2l.2 .1-.2 .2M87.8 192.5l.2 .2-.2 .1 .2 .2v.7M88 199.2h.5v.1M88 195.9l-.4 .3v.6l.4 .3h.3l.4-.3v-.6l-.4 .9M88 192.5h.2M88.2 195.9l-.4 .3v.6l.2 .3M88.3 195.9l.2 .3v-.2M88.8 182.5l-.3 .3v.7l.3 .4h.5l.2-.4-.2 .2M88.8 186.2v.2h.2v-.2M89 182.5l-.3 .3v.7l.1 .2M89.2 182.5l.3 .3-.2-.3"/>
<path d="M89.2 192.5v.3l.6 .7-.3 .3h.5l-.3-.3 .7-.7v-.3l-.6 .7-.5-.4v-.3M89.3 199.2l.1 1.3h.8l.1-1.3-.1 1.2M89.3 195.9l.4 .3-.3 .2v.7h.4l-.1-.7 .1 .2h.4l.1-.6-.1 .4M89.4 195.9l.3 .1-.3 .2M89.4 199.2v1.2M89.7 195.9h.5v.1M90.4 182.5l-.2 .2 .8-.2v.5l-.8 .9h1v-.2h-.2M90.8 199.2v.3l.3-.3 .4 .3-.2 .2v.8h.3l-.1-.1v-.7l-.2-.2 .3-.3 .4 .3v-.3h-.2M90.9 185l-.7 .7v.2h1l-.5 .5h.5l-.3-.4M90.9 183l-.7 .7M91 185.2l-.2 .2v.3h.2v-.3M91 185l-.6 .7"/>
<path d="M91.2 195.9l-.3 .3 .4 .4h.3l.4 .5h-.8v-.3l-.3 .3v-.3M91.2 182.7v.1M91.3 195.9l-.2 .1 .2 .4M91.3 199.2h.2M91.5 195.9h.3v.3h.2v-.2M91.8 185v.2l1-.2-.2 .2v.3l-.4 .5v.4v-.5l.3-.4M91.8 196.7l.2 .1M92.8 199.2l-.2 .3 .4 .4h.3l.4 .5-.2 .1v-.1l-.2 .1h-.5v-.3l-.2 .2v-.2M92.8 185.2v.2M92.8 193.8h.2M93 199.2l-.2 .1 .2 .4M93.1 199.2h.4v.3h.2v-.2"/>
<path d="M93.1 192.5l-.3 .3h.5l-.2 .2v.8h.6M93.3 192.5l-.2 .2h.2M93.3 193v.7M94.3 195.9v1.2h.2v-1.2M94.7 196.5h.3M95.2 195.9v1.2h.1v-1.2M95.9 199.2v.3l.3-.3 .3 .3-.1 .2v.8h.2l-.1-.8-.1-.2 .2-.3 .4 .3v-.3h-.2M96.4 192.5l-.4 .3v.7l.4 .3h.3l.3-.3v-.7l-.1 .7-.2 .2M96.4 199.2h.1M96.5 195.9l-.5 .5v.7h.2v-.7l.3-.4 .5 .6v.5l-.1-.5-.2 .1h-.3M96.5 192.5l-.3 .3v.7l.2 .2M96.6 192.5v.2h.3"/>
<path d="M96.6 196l.4 .4M97.6 192.5l.4 .3-.1 1h.2l-.1-.1v-.7l.4 .3v-.3M97.8 192.5l.2 .2-.2 .1M97.9 195.9l-.3 .3 .4 .4h.4l.3 .5h-.8v-.3l-.3 .3v-.3M98 199.2l.3 .3-.2 .2v.8h.4l-.2-.1v-.7l-.2-.2 .4-.3h-.4M98 195.9l-.2 .1 .2 .4M98 192.5h.7l-.2 .2h.2M98.1 195.9h.4v.3h.2v-.2M98.5 196.7l.2 .1M99.3 199.2l.4 .3-.2 .2v.8h.8v-.3l-.1 .2M99.5 199.2l.2 .1-.2 .2 .5 .5v-.3M99.7 199.2h.6l-.1 .1 .1 .2v-.2"/>
<path d="M99.7 199.9v.5M100.9 192.5v.3l.3-.3 .3 .3-.1 .2v.8h.3l-.2-.1v-.7l-.1-.2 .3-.3 .3 .3v-.3h-.1M101 199.2l.4 .3-.2 .2v.8h.5l.3-.3v-.7l-.3 .9M101 195.9l.4 .3-.2 .2v.7h.7h.1v-.4l-.1 .1v.3M101.2 199.2l.2 .1-.2 .2 .2 .2v.7M101.2 195.9l.2 .1-.2 .2 .3 .4-.1 .1v.4M101.4 199.2h.3l.2 .3v-.2M101.4 195.9h.5v.8l-.2-.1M101.4 192.5h.1M102 196v.4M102.7 195.9l.4 .3-.2 .2v.7h.8v-.3l-.1 .3M102.7 192.5v1.3h.2v-1.3"/>
<path d="M102.9 195.9l.2 .1-.2 .2 .4 .5v-.3M103.1 195.9h.6l-.1 .1 .1 .2v-.2M103.1 196.5v.5M103.1 193.2h.2M103.6 192.5v1.3h.1v-1.3M104.3 195.9l.4 .3-.1 .9h.7v-.3l-.1 .3M104.3 192.5l.4 .3-.1 1h.7v-.3l-.1 .2M104.6 195.9v.3l.4 .5v-.3M104.6 192.5v.3l.4 .5v-.3M104.7 195.9h.6l-.1 .1 .1 .2v-.2M104.7 192.5h.6l-.1 .2h.1M104.7 193.2v.5"/>
<path d="M104.7 196.5v.5M106 182.8l.4 .4h.5l.1-.2v-.3l-.1-.2-.4 .2v.3M106 195.9v1.2h.2v-1.2l.8 .8-.1 .1v.3h.1v-.3l-.6-.6 .3 .5M106.2 185.4l.2-.4 .3 .2 .3-.2 .2 .2v.3l-.2 .2-.3-.2-.3 .2-.2-.2M106.9 195.9v.5l.1 .2v-.7M107 184.2l.4 .2M107.4 187.6h.3v.2h-.2zM107.4 187.4l.4 .1 .1 .2-.2 .3h-.3l-.2-.2zM107.5 181.1v6.6M107.7 192.5l.3 .3-.1 .2v.8h.5l.3-.3v-.7l-.3 .9M107.9 192.5l.1 .2-.1 .1 .1 .2v.7M108 192.5h.4v.2h.2"/>
<path d="M109.4 182.7l.5 .5h.2v-.7l.3 .2M109.4 195.9l.1 1.2h.8v-1.2v1.2M109.6 185.9l.1 .2h.7v-.7h-.7l.6 .5M109.6 182.7h.3M109.6 185.5v.2M109.6 195.9v1.2M110.4 184.5l.4 .2M110.5 186.9l-.6 .1-.2 .2-.1-.2M110.7 187.4l.5 .1 .1 .2-.2 .3-.5-.1-.1-.2zM110.8 187.6h.2v.2h-.2zM110.9 181.1v6.6M111 192.5l.4 .3-.1 1h.2l-.1-.1v-.7l.3 .3v-.3"/>
<path d="M111.3 195.9l-.3 .3 .4 .4h.3l.3 .5h-.7v-.3l-.3 .3v-.3M111.3 192.5v.3M111.4 195.9v.5M111.4 192.5h.6l-.1 .2h.1M111.5 195.9h.4v.3h.1v-.2M111.9 196.7l.1 .1M112.7 195.9l.3 .3-.1 .2v.7h.8v-.3l-.1 .3M112.7 192.5l.3 .3-.1 .2v.8h.8v-.3l-.1 .2M112.9 195.9l.1 .1-.1 .2 .5 .5v-.3M112.9 192.5l.1 .2-.1 .1 .1 .2v.7M113 195.9h.7l-.1 .1 .1 .2v-.2M113 196.5v.5"/>
<path d="M113 192.5h.2M114.4 195.9l.3 .3-.1 .2v.7h.5l.3-.3v-.6l-.3 .9M114.6 195.9l.1 .1-.1 .2 .1 .2v.7M114.7 195.9h.4l.1 .3v-.2M114.7 192.5l.4 .3-.2 .2v.8h.3l-.1-.1v-.7l-.2-.2 .3-.3h-.3M116.1 192.5l.3 .3-.1 .2v.8h.3l-.2-.1v-.7l.2 .2h.3l.2-.5-.2 .3M116.3 192.5l.1 .2-.1 .1M116.4 197.1h.2M116.4 192.5h.5v.2M140.6 187.6l.2-.2h.4l.1 .4-.1 .2h-.4zM140.8 187.6h.4v.2h-.3zM143.7 181.7l.3 .4-.1 .1v.8h.6l.2-.2v-.3l-.2 .3"/>
<path d="M143.9 181.7l.1 .2-.1 .2 .3 .2-.2 .2v.3M144 181.7h.5v.8l-.1-.2M144.2 180v.2h.2M144.7 181.9v.3M145.4 180.4l.2 .2h.5M145.7 181.7l-.3 .4v.6l.3 .3h.4l.3-.3-.3 .1M145.9 181.7l-.3 .4v.6l.1 .1M146.1 181.7l.3 .4-.3-.4M147 181.7v.6h.8v.7l.2-.2v-.3M147 182.8l.2 .2h.5M147.2 181.7v.5M147.3 181.7h.7"/>
<path d="M149.4 181.7l-.7 .6v.2h1l-.5 .5h.5l-.3-.3M149.5 181.9l-.1 .4h.1v-.2M149.5 181.7l-.6 .6M150.6 181.7l-.2 .2 .2 .4-.2 .2v.3l.2 .2h.6l.2-.2v-.3l-.2 .3M150.7 181.7l-.1 .2 .1 .4-.1 .2v.3M150.9 181.7h.3v.8l-.3-.2M151.4 181.9v.3M180.9 187.4h.4l.2 .2-.2 .4-.4-.1-.1-.2zM181 187.6h.3v.2h-.3zM184.2 186.7l-.4 .3v.7l.4 .3h.3l.3-.3v.3M184.3 186.7l-.3 .3v.7l.2 .1M184.3 187.5h.5l-.1 .2"/>
<path d="M184.5 186.7l.3 .3-.1-.3M185.5 186.7v1.3h.2v-1.3l.8 .8v.5v-.3l-.6-.7 .3 .5M186.4 186.7l.1 .7v-.7M187.2 186.7l.3 .3-.2 .2v.8h.5l.3-.3v-.7l-.3 .8M187.4 186.7l.1 1.1M187.5 186.7h.3l.2 .3v-.2M93.5 200l.2 .2M103.1 200.4v.1v-.1"/>
<circle cx="90.8" cy="154.4" r=".35"/>
<circle cx="45.6" cy="169.3" r=".34"/>
<circle cx="172.8" cy="166.5" r=".5"/>
</g>
<path d="M179.5 137.7h3.3v55h-3.3zM162.7 156.1h-11.6" fill="none" stroke="#000" stroke-width=".21" stroke-dasharray="3.2 2.1"/>
<text font-size="6.3" x="55.1" y="18.8">CK1600 IR TOGGLE SWITCH</text>
<g font-size="3.5">
<text x="47" y="29.4">COMPONENTS</text>
<text x="17.8" y="33.4">Resistors 5%, 1/4W</text>
<text x="17.8" y="37.6">680R green grey brown</text>
<text x="17.8" y="41.7">4K7 yellow violet red</text>
<text x="58.4" y="37.6">R8</text>
<text x="58.4" y="41.7">R7 R9</text>
<text x="96.5" y="37.6">1</text>
<text x="96.5" y="41.7">2</text>
<text x="17.8" y="45.8">27K red violet orange</text>
<text x="58.5" y="45.8">R1 R2 R4 R6</text>
<text x="96.6" y="45.8">4</text>
<text x="17.8" y="50">100K brown black yellow</text>
<text x="58.4" y="50">R3</text>
<text x="96.5" y="50">1</text>
<text x="17.8" y="54.1">1M brown black green</text>
<text x="17.8" y="58.3">0.47u 474 monoblok</text>
<text x="58.4" y="54.1">R5</text>
<text x="58.4" y="58.3">C1 C2 C5</text>
<text x="96.5" y="54.1">1</text>
<text x="96.6" y="58.3">3</text>
<text x="17.8" y="62.4">47u ecap</text>
<text x="58.4" y="62.4">C3 C4 C6</text>
<text x="96.5" y="62.4">3</text>
<text x="17.8" y="66.6">IR receiver module</text>
<text x="17.8" y="70.7">4013 IC dual flip-flop</text>
<text x="96.5" y="70.7">1</text>
<text x="96.5" y="66.6">1</text>
<text x="17.8" y="74.9">14 pin IC socket</text>
<text x="96.5" y="74.9">1</text>
<text x="17.8" y="79">5mm red LED</text>
<text x="17.8" y="83.2">Miniature relay AZ-SH-112L</text>
<text x="96.5" y="79">1</text>
<text x="96.6" y="83.2">1</text>
<text x="17.8" y="87.3">BC548</text>
<text x="58.4" y="87.3">Q2 Q3</text>
<text x="96.5" y="87.3">2</text>
<text x="17.8" y="91.5">BC558</text>
<text x="17.8" y="95.6">1N4148</text>
<text x="58.4" y="91.5">Q1</text>
<text x="58.4" y="95.6">D1</text>
<text x="96.5" y="91.5">1</text>
<text x="96.5" y="95.6">1</text>
<text x="17.8" y="99.8">1N4004</text>
<text x="58.4" y="99.8">D2</text>
<text x="96.5" y="99.8">1</text>
<text x="17.8" y="103.9">Zener diode 5V6</text>
<text x="96.5" y="103.9">1</text>
<text x="17.8" y="108.1">2 pole edge connector</text>
<text x="17.8" y="112.2">3 pole edge connector</text>
<text x="96.5" y="108.1">1</text>
<text x="96.5" y="112.2">1</text>
<text x="17.8" y="116.4">Kit 58 PCB</text>
<text x="96.5" y="116.4">1</text>
</g>
</svg>
